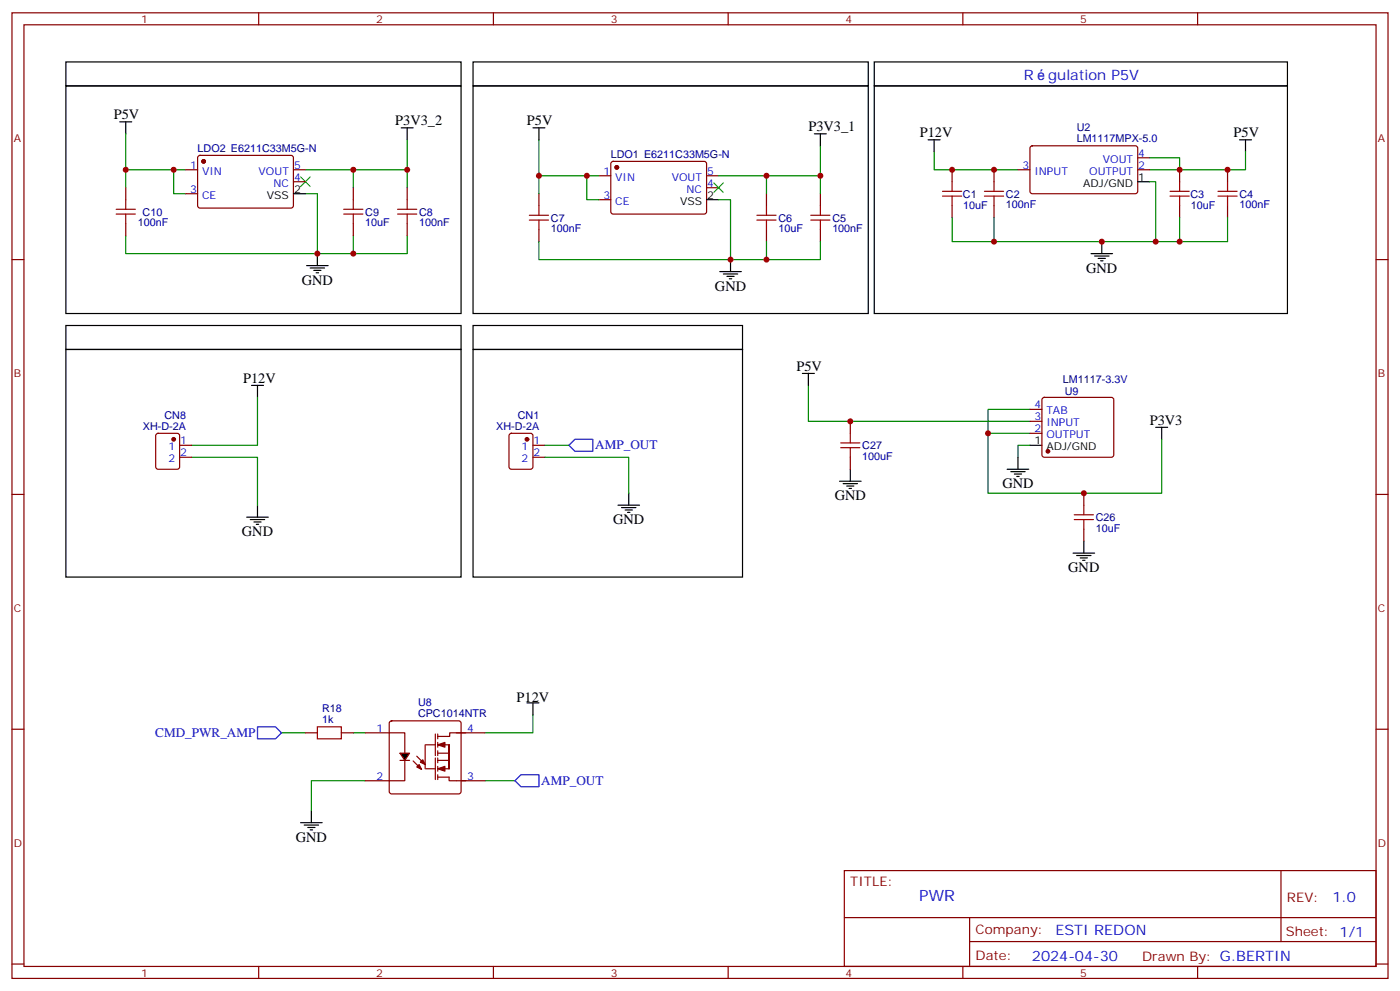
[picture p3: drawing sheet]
<svg xmlns="http://www.w3.org/2000/svg" width="412mm" height="292mm" viewBox="0 0 412 292" stroke-linecap="round" stroke-linejoin="round" font-family="sans-serif">
<g fill="none" stroke="#870000" stroke-width=".35">
<path d="M3.5 3.8h405.4v284.3h-405.4zM7.1 7.3h398.2v277.3h-398.2zM76.2 3.8v3.5M145.3 3.8v3.5M214.5 3.8v3.5M283.6 3.8v3.5M352.8 3.8v3.5M37 55.3v3.5M54.7 50h3.5M54.7 57h3.5M58.4 46l.5-.2h27.1l.4 .7v14.3l-.7 .5-27.1-.1-.4-.6v-14.1zM86.4 50h3.6"/>
<path d="M86.4 53.5h3.6M104.1 55.3v3.5M119.9 55.3v3.5M158.7 57v3.6M176.4 51.8h3.5M176.4 58.8h3.5M180.2 47.7l.4-.2 27.1 .1 .4 .6v14.4l-.7 .4h-27.1l-.4-.7v-14.1zM208.1 51.8h3.6M208.1 55.3h3.6M225.8 57v3.6M241.7 57v3.6M280.5 50v3.5"/>
<path d="M292.8 50v3.5M299.9 50h3.5M303.6 43.1l.5-.2 30.6 .1 .4 .6v13l-.7 .4h-30.6l-.4-.7v-12.7zM335.1 50h3.6M335.1 46.5h3.6M347.5 50v3.5M361.6 50v3.5M3.5 76.4h3.6M37 65.9v3.5M104.1 65.9v3.5M119.9 65.9v3.5M158.7 67.6v3.6"/>
<path d="M225.8 67.6v3.6M241.7 67.6v3.6M280.5 60.6v3.5M292.8 60.6v3.5M347.5 60.6v3.5M361.6 60.6v3.5M405.3 76.4h3.6M307.2 117.2l.4-.2h19.8l.5 .2 .2 .5v16.2l-.3 .5-.4 .3h-19.8l-.5-.3-.2-.5v-16.2zM46.1 127.8l.5-.2h5.6l.7 .4v9.5l-.4 .6-5.9 .1-.7-.5v-9.4zM52.9 131.1h3.5M52.9 134.7h3.5M150.2 127.8l.4-.2h5.7l.6 .4 .1 9.5-.5 .6-5.9 .1-.6-.5-.1-9.4z"/>
<path d="M157 131.1h3.5M157 134.7h3.5M250.5 124.1v3.5M250.5 134.7v3.5M303.4 120.5h3.5M303.4 124.1h3.5M303.4 127.6h3.5M3.5 145.6h3.6M319.3 145.2v3.6M319.3 155.8v3.5M405.3 145.6h3.6M3.5 214.7h3.6"/>
<path d="M90 215.8h3.5M100.5 215.8h3.6M107.6 215.8h11.6v14.1h-11.6M114.9 212.5l.5-.2h19.7l.5 .2 .2 .5v20.1l-.2 .5-.5 .2h-19.7l-.5-.2-.2-.5v-20.1zM125.2 219.3v7.1M125.4 219.3h2.8M128.2 216.1v6.4M128.9 219.3h3.4v7.1v-3.6M128.9 216.1v1.5M128.9 218.6v1.4M134.4 215.8h8.5M135.8 215.8h-3.3v1.1h-3.6"/>
<path d="M405.3 214.7h3.6M117.8 223.9h2.8M121.7 224.1l2.5 2.5M122.8 222.7l2.4 2.4M125.4 226.4h2.8M128.2 223.2v6.4M128.9 228.8h3.4v1.1h10.6M128.9 221.8h3.4M128.9 221.1v1.4M128.9 223.2v1.4M128.9 225.7v1.4M128.9 228.1v1.5"/>
<path d="M132.3 222.8v-3.5v4.6h-3.4M132.3 222.8v3.6h-2.8M248.7 256.4h156.6v28.2h-156.6zM377.3 256.4v20.9M248.7 270.2h156.5M285.6 277.3h119.6M285.6 270.2v14.1M3.5 283.9h3.6M76.2 284.6v3.5M145.3 284.6v3.5M214.5 284.6v3.5M283.6 284.6v3.5"/>
<path d="M352.8 284.6v3.5M405.3 283.9h3.6"/>
</g>
<g fill="#870000" stroke="#870000" stroke-width=".35">
<path d="M122.8 225.8l.7-.7 .7 1.5z"/>
<path d="M123.8 224.4l.7-.7 .7 1.4z"/>
<path d="M128.9 219.3l2.2-.7v1.4z"/>
<path d="M128.9 226.4l2.2-.7v1.4z"/>
<circle cx="155.2" cy="129.4" r=".53"/>
<circle cx="181.7" cy="49.3" r=".53"/>
<circle cx="60" cy="47.5" r=".53"/>
<circle cx="308.7" cy="132.9" r=".53"/>
<circle cx="51.2" cy="129.4" r=".53"/>
</g>
<g fill="none" stroke="#000" stroke-width=".35">
<path d="M19.4 18.2h116.4v7.1h-116.4zM139.3 18.2h116.5v7.1h-116.5zM257.5 18.2h121.7v7.1h-121.7zM19.4 25.3h116.4v67h-116.4zM35.3 35.9h3.5M37 35.9v3.5M118.2 37.6h3.5M119.9 37.6v3.6M139.3 25.3h116.5v67h-116.5zM157 37.6h3.5M158.7 37.6v3.6M239.9 39.4h3.5"/>
<path d="M241.7 39.4v3.5M257.5 25.3h121.7v67h-121.7zM86.4 57h3.6M208.1 58.8h3.6M273.4 41.2h3.5M275.2 41.2v3.5M335.1 53.5h3.6M365.1 41.2h3.6M366.9 41.2v3.5M90.3 78.2h6.4M91.4 78.9h4.2M92.4 79.6h2.1"/>
<path d="M93.5 74.7v3.5M212 80h6.4M215.2 76.4v3.6M321.4 74.7h6.3M322.4 75.4h4.3M323.5 76.1h2.1M324.2 76.8h.7M324.6 71.2v3.5M19.4 95.8h116.4v7.1h-116.4zM93.1 80.3h.7M139.3 95.8h79.4v7.1h-79.4zM213.1 80.7h4.2"/>
<path d="M214.1 81.4h2.2M214.8 82.1h.7M19.4 102.9h116.4v67h-116.4zM74.1 113.5h3.5M75.8 113.5v3.5M139.3 102.9h79.4v67h-79.4zM236.4 110h3.5M238.1 110v3.5M250.5 138.2v3.5M296.7 138.2h6.3M297.7 138.9h4.3M298.8 139.6h2.1"/>
<path d="M299.9 134.7v3.5M303.4 131.1h3.5M340.4 125.8h3.6M342.2 125.8v3.6M72.7 152.3h6.3M73.7 153h4.3M74.8 153.7h2.1M75.5 154.4h.7M75.8 148.8v3.5M182 148.8h6.4M183.1 149.5h4.2M184.1 150.2h2.2"/>
<path d="M184.9 150.9h.7M185.2 145.2v3.6M247.3 141.7h6.3M248.4 142.4h4.2M249.4 143.1h2.1M250.1 143.8h.7M299.5 140.3h.7M319.3 159.3v3.6M316.1 162.9h6.3M317.1 163.6h4.3M318.2 164.3h2.1M318.9 165h.7"/>
<path d="M155.2 207h3.5M157 207v3.5M91.7 238.7v3.6M88.5 242.3h6.4M89.6 243h4.2M90.7 243.7h2.1M91.4 244.4h.7"/>
</g>
<g fill="none" stroke="#008700" stroke-width=".35">
<path d="M37 39.4v10.6h14.2M37 50v5.3M54.7 50h-3.5v7h3.5M90 57h3.5v17.7M104.1 50v5.3M119.9 41.2v8.8h-29.9M119.9 50v5.3M158.7 41.2v10.6h14.2M158.7 51.8v5.2M176.4 51.8h-3.5v7h3.5M211.7 58.8h3.5v17.6M225.8 51.8v5.2"/>
<path d="M241.7 42.9v8.9h-30M241.7 51.8v5.2M275.2 44.7v5.3h24.7M338.7 53.5h1.7v17.7M338.7 46.5h8.8v3.5M366.9 44.7v5.3h-28.2M37 69.4v5.3h82.9v-5.3M104.1 69.4v5.3M158.7 71.2v5.2h83v-5.2M225.8 71.2v5.2M280.5 64.1v7.1h81.1v-7.1M292.8 64.1v7.1"/>
<path d="M347.5 64.1v7.1M75.8 117v14.1h-19.4M238.1 113.5v10.6h65.3M56.4 134.7h19.4v14.1M160.5 134.7h24.7v10.5M160.5 131.1h7.1M291 127.6v17.6h51.2v-15.8M303.4 131.1h-3.5v3.6M303.4 120.5h-12.4v7.1h12.4M82.9 215.8h7.1M104.1 215.8h3.5M157 210.5v5.3h-14.1"/>
<path d="M107.6 229.9h-15.9v8.8M142.9 229.9h8.8"/>
</g>
<path d="M88.5 52.1l2.9 2.8M91.4 52.1l-2.9 2.8M210.3 53.9l2.8 2.8M213.1 53.9l-2.8 2.8" fill="none" stroke="#3c3" stroke-width=".35"/>
<g fill="none" stroke="#a10000" stroke-width=".35">
<path d="M37 58.8v2.8M104.1 58.8v2.8M119.9 58.8v2.8M277.6 57.7h5.7M277.6 56.3h5.7M280.5 53.5v2.8M280.5 57.7v2.9M290 57.7h5.6M290 56.3h5.6M292.8 53.5v2.8M292.8 57.7v2.9M344.7 57.7h5.6"/>
<path d="M344.7 56.3h5.6M347.5 53.5v2.8M347.5 57.7v2.9M358.8 57.7h5.6M358.8 56.3h5.6M361.6 53.5v2.8M361.6 57.7v2.9M34.2 63h5.7M34.2 61.6h5.7M37 63v2.9M101.2 63h5.7M101.2 61.6h5.7"/>
<path d="M104.1 63v2.9M117.1 63h5.7M117.1 61.6h5.7M119.9 63v2.9M155.9 64.8h5.7M155.9 63.4h5.7M158.7 60.6v2.8M158.7 64.8v2.8M223 64.8h5.6M223 63.4h5.6M225.8 60.6v2.8M225.8 64.8v2.8"/>
<path d="M238.8 64.8h5.7M238.8 63.4h5.7M241.7 60.6v2.8M241.7 64.8v2.8M247.6 131.8h5.7M247.6 130.4h5.7M250.5 127.6v2.8M250.5 131.8v2.9M316.4 153h5.7M316.4 151.6h5.7M319.3 148.8v2.8M319.3 153v2.8"/>
<path d="M93.5 214h7v3.6h-7z"/>
</g>
<path d="M167.6 131.1l1.7-1.7h5.3v3.5h-5.3zM75.8 214h5.3l1.8 1.8-1.8 1.8h-5.3zM151.7 229.9l1.8-1.8h5.2v3.6h-5.2z" fill="none" stroke="#00f" stroke-width=".35"/>
<path d="M117.8 221.8h2.8l-1.4 2.1z" fill="#000" stroke="#870000" stroke-width=".35"/>
<g fill="#c00">
<circle cx="172.9" cy="51.8" r=".88"/>
<circle cx="215.2" cy="76.4" r=".88"/>
<circle cx="225.8" cy="76.4" r=".88"/>
<circle cx="241.7" cy="51.8" r=".88"/>
<circle cx="225.8" cy="51.8" r=".88"/>
<circle cx="158.8" cy="51.8" r=".88"/>
<circle cx="37" cy="50" r=".88"/>
<circle cx="104.1" cy="50" r=".88"/>
<circle cx="119.9" cy="50" r=".88"/>
<circle cx="104.1" cy="74.7" r=".88"/>
<circle cx="93.5" cy="74.7" r=".88"/>
<circle cx="51.2" cy="50" r=".88"/>
<circle cx="292.8" cy="50" r=".88"/>
<circle cx="280.5" cy="50" r=".88"/>
<circle cx="347.5" cy="71.2" r=".88"/>
<circle cx="292.8" cy="71.2" r=".88"/>
<circle cx="324.6" cy="71.2" r=".88"/>
<circle cx="340.4" cy="71.2" r=".88"/>
<circle cx="347.5" cy="50" r=".88"/>
<circle cx="361.6" cy="50" r=".88"/>
<circle cx="319.3" cy="145.2" r=".88"/>
<circle cx="291" cy="127.6" r=".88"/>
<circle cx="250.5" cy="124.1" r=".88"/>
</g>
<text font-size="4.6" fill="#00f" x="270.8" y="265.4">PWR</text>
<g font-size="4.2" fill="#00f">
<text x="301.6" y="23.5">R</text>
<text x="308.8" y="23.5">gulation P5V</text>
<text x="392.5" y="265.6">1.0</text>
<text x="310.9" y="275.2">ESTI REDON</text>
<text x="304" y="283">2024-04-30</text>
</g>
<g font-size="4.2">
<text x="33.5" y="35.2">P5V</text>
<text x="116.4" y="36.9">P3V3_2</text>
<text x="155.2" y="36.9">P5V</text>
<text x="238.1" y="38.7">P3V3_1</text>
<text x="270.9" y="40.5">P12V</text>
<text x="363.4" y="40.5">P5V</text>
<text x="88.9" y="83.9">GND</text>
<text x="320" y="80.3">GND</text>
<text x="210.6" y="85.6">GND</text>
<text x="71.6" y="112.8">P12V</text>
<text x="234.6" y="109.3">P5V</text>
<text x="338.7" y="125.1">P3V3</text>
<text x="295.3" y="143.8">GND</text>
<text x="245.9" y="147.4">GND</text>
<text x="180.6" y="154.4">GND</text>
<text x="71.3" y="157.9">GND</text>
<text x="314.7" y="168.5">GND</text>
<text x="152.2" y="206.6">P12V</text>
<text x="87.1" y="247.9">GND</text>
</g>
<g font-size="3.9" fill="#00f">
<text x="175.3" y="132.4">AMP_OUT</text>
<text x="45.7" y="217">CMD_PWR_AMP</text>
<text x="159.5" y="231.1">AMP_OUT</text>
</g>
<g font-size="3.9" fill="#800">
<text x="250.5" y="260.9">TITLE:</text>
<text x="379.1" y="265.6">REV:</text>
<text x="287.4" y="275.1">Company:</text>
<text x="378.7" y="275.8">Sheet: 1/1</text>
<text x="287.4" y="282.8">Date:</text>
<text x="336.4" y="282.9">Drawn By: G.BERTIN</text>
</g>
<g font-size="3.2" fill="#800">
<text x="41.6" y="6.8">1</text>
<text x="110.8" y="6.8">2</text>
<text x="179.9" y="6.8">3</text>
<text x="249.1" y="6.8">4</text>
<text x="318.2" y="6.8">5</text>
<text x="4.1" y="41.9">A</text>
<text x="405.9" y="41.9">A</text>
<text x="4.1" y="111">B</text>
<text x="405.9" y="111">B</text>
<text x="4.1" y="180.2">C</text>
<text x="405.9" y="180.2">C</text>
<text x="4.1" y="249.3">D</text>
<text x="405.9" y="249.3">D</text>
<text x="41.6" y="287.6">1</text>
<text x="110.8" y="287.6">2</text>
<text x="179.9" y="287.6">3</text>
<text x="249.1" y="287.6">4</text>
<text x="318.2" y="287.6">5</text>
</g>
<g font-size="3.2" fill="#000080">
<text x="317.2" y="41.7">LM1117MPX-5.0</text>
<text x="317.2" y="38.5">U2</text>
<text x="58.2" y="44.7">LDO2 E6211C33M5G-N</text>
<text x="179.9" y="46.5">LDO1 E6211C33M5G-N</text>
<text x="283.6" y="58.2">C1</text>
<text x="296.3" y="58.2">C2</text>
<text x="350.7" y="58.2">C3</text>
<text x="365.1" y="58.2">C4</text>
<text x="42" y="63.5">C10</text>
<text x="107.6" y="63.5">C9</text>
<text x="123.5" y="63.5">C8</text>
<text x="162.3" y="65.2">C7</text>
<text x="229.3" y="65.3">C6</text>
<text x="245.2" y="65.2">C5</text>
<text x="283.8" y="61.7">10uF</text>
<text x="296.3" y="61.4">100nF</text>
<text x="350.8" y="61.7">10uF</text>
<text x="365.1" y="61.4">100nF</text>
<text x="40.6" y="66.7">100nF</text>
<text x="107.6" y="66.6">10uF</text>
<text x="123.5" y="66.7">100nF</text>
<text x="162.3" y="68.4">100nF</text>
<text x="229.3" y="68.4">10uF</text>
<text x="245.2" y="68.4">100nF</text>
<text x="313.1" y="112.9">LM1117-3.3V</text>
<text x="313.6" y="116.4">U9</text>
<text x="48.5" y="123.4">CN8</text>
<text x="152.5" y="123.4">CN1</text>
<text x="42.1" y="126.5">XH-D-2A</text>
<text x="146.2" y="126.5">XH-D-2A</text>
<text x="254" y="135.4">100uF</text>
<text x="254" y="132.3">C27</text>
<text x="322.8" y="153.4">C26</text>
<text x="322.8" y="156.6">10uF</text>
<text x="94.9" y="209.7">R18</text>
<text x="123.1" y="208">U8</text>
<text x="94.9" y="213">1k</text>
<text x="123.1" y="211.1">CPC1014NTR</text>
</g>
<g font-size="3.2" fill="#00f">
<text x="324.9" y="47.9">VOUT</text>
<text x="335.3" y="46.1">4</text>
<text x="56" y="49.6">1</text>
<text x="59.5" y="51.4">VIN</text>
<text x="76.2" y="51.4">VOUT</text>
<text x="86.6" y="53.2">4</text>
<text x="86.6" y="49.6">5</text>
<text x="177.7" y="51.4">1</text>
<text x="181.2" y="53.2">VIN</text>
<text x="197.9" y="53.2">VOUT</text>
<text x="208.3" y="51.4">5</text>
<text x="301.2" y="49.6">3</text>
<text x="304.7" y="51.4">INPUT</text>
<text x="320.9" y="51.4">OUTPUT</text>
<text x="335.3" y="49.6">2</text>
<text x="56" y="56.7">3</text>
<text x="59.5" y="58.5">CE</text>
<text x="80.5" y="54.9">NC</text>
<text x="177.7" y="58.5">3</text>
<text x="202.2" y="56.7">NC</text>
<text x="208.3" y="54.9">4</text>
<text x="181.2" y="60.2">CE</text>
<text x="304.7" y="120.2">4</text>
<text x="304.7" y="123.7">3</text>
<text x="308.2" y="122">TAB</text>
<text x="308.2" y="125.5">INPUT</text>
<text x="53.1" y="130.8">1</text>
<text x="157.2" y="130.8">1</text>
<text x="304.7" y="127.2">2</text>
<text x="308.2" y="129">OUTPUT</text>
<text x="49.6" y="132.5">1</text>
<text x="49.6" y="136.1">2</text>
<text x="53.1" y="134.3">2</text>
<text x="153.7" y="132.5">1</text>
<text x="153.7" y="136.1">2</text>
<text x="157.2" y="134.3">2</text>
<text x="110.9" y="215.4">1</text>
<text x="137.6" y="215.4">4</text>
<text x="110.9" y="229.6">2</text>
<text x="137.6" y="229.6">3</text>
</g>
<g font-size="3.2">
<text x="335.3" y="53.2">1</text>
<text x="78.6" y="58.5">VSS</text>
<text x="86.6" y="56.7">2</text>
<text x="208.3" y="58.5">2</text>
<text x="319.1" y="54.9">ADJ/GND</text>
<text x="200.3" y="60.2">VSS</text>
<text x="304.7" y="130.8">1</text>
<text x="308.2" y="132.5">ADJ/GND</text>
</g>
</svg>
